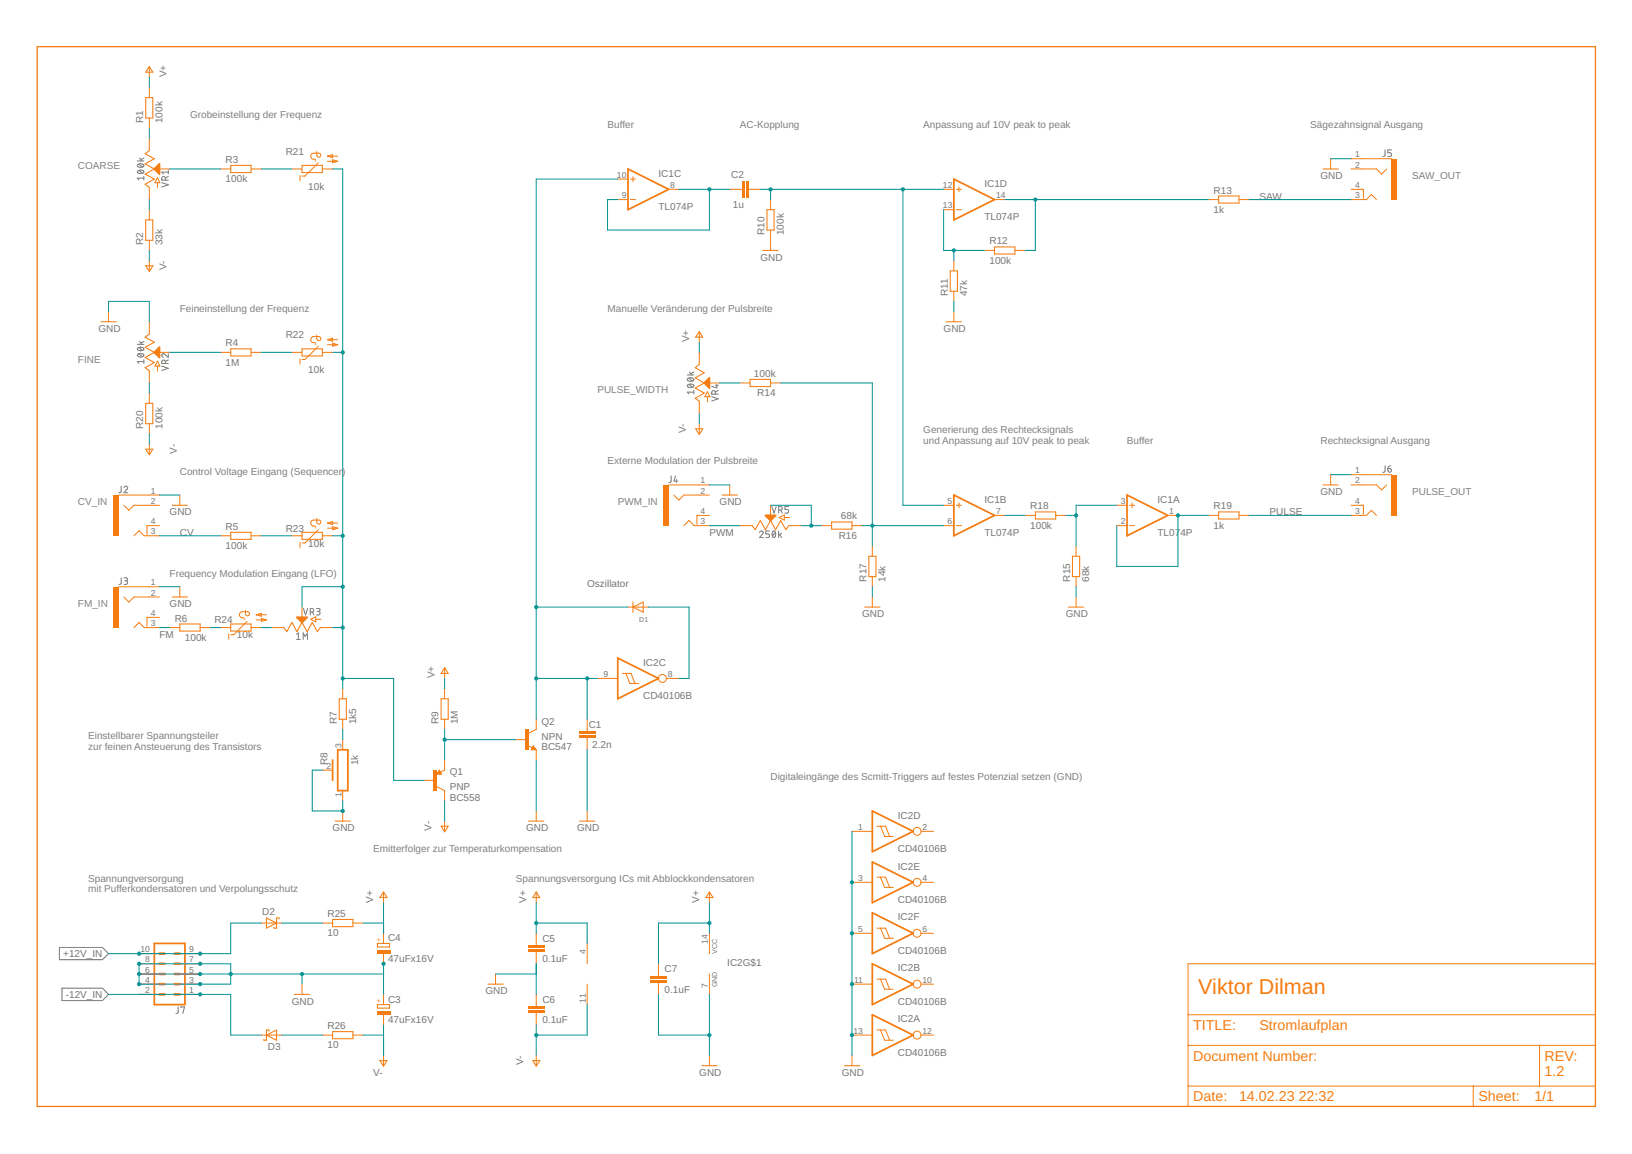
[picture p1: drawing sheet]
<svg xmlns="http://www.w3.org/2000/svg" width="297mm" height="210mm" viewBox="0 0 297 210" stroke-linecap="round" stroke-linejoin="round" font-family="sans-serif">
<g fill="none" stroke="#757575" stroke-width=".18">
<path d="M25 29.3h1.2M25.1 31.1a.66 .66 0 0 1 1.1 .2 .65 .65 0 0 1-.7 .3 .65 .65 0 0 1-.5-.4zM25.1 29.9a.66 .66 0 0 1 1.1 .3 .65 .65 0 0 1-.7 .3 .65 .65 0 0 1-.5-.5zM25.3 31l.6 .5M25.3 29.8l.6 .6M25.4 28.7l.4 .6M26.2 32.4h-1.2l.3 .3M26.2 32.1v.6M26.2 28.7l-.6 .3M29.4 33.2l1.2 .4-1.2 .4M30.1 32.8l-.1-.6h-.4l-.2 .6h1.2M30.6 32.1l-.5 .3"/>
<path d="M30.6 31.3h-1.2l.3 .3M30.6 31v.6M252.1 27.3v1l-.4 .1M253.3 27.3h-.7v.5h.4a.34 .34 0 0 1 .3 .3 .34 .34 0 0 1-.3 .3h-.4M25 62.6h1.2M25 63.4a.74 .74 0 0 1 1.2 .1 .69 .69 0 0 1-1.2 0zM25.1 64.4a.77 .77 0 0 1 1.1 .2 .69 .69 0 0 1-1.2 0zM25.3 64.3l.6 .6M25.3 63.2l.6 .5M25.4 62.1l.4 .5M26.2 65.4v.7M26.2 65.8h-1.2l.3 .3"/>
<path d="M26.2 62.1l-.6 .3M29.4 66.6l1.2 .4-1.2 .4M30.1 66.1l-.1-.5h-.4l-.2 .5h1.2M30.6 64.3v.7l-.6-.6a.33 .33 0 0 0-.6 .1 .33 .33 0 0 0 .3 .5M30.6 65.5l-.5 .2M125.1 68.2h1.2M125.2 70a.65 .65 0 0 1 1.1 .3 .65 .65 0 0 1-.7 .2 .65 .65 0 0 1-.5-.4zM125.2 68.9a.65 .65 0 0 1 1.1 .2 .65 .65 0 0 1-.7 .3 .65 .65 0 0 1-.5-.5zM125.4 69.9l.6 .5M125.4 68.8l.6 .5M125.5 67.7l.4 .5M126.3 71.3h-1.2l.3 .3"/>
<path d="M126.3 71v.6M126.3 67.7l-.6 .3M129.5 72.2l1.2 .3-1.2 .4M130.2 71.7l-.1-.6h-.4l-.2 .6h1.2M130.2 70.1h.5M130.5 69.9v.6l-1-.2M130.7 71l-.5 .3M22.1 88.4l-.1 1.1-.3 .1M22.6 88.7a.33 .33 0 0 1 .4-.3 .33 .33 0 0 1 .1 .6l-.5 .6h.6M122.2 86.6l-.1 1-.3 .2M122.9 86.6l-.2 .9h.6M123.1 87.2v.6"/>
<path d="M138.2 96.9a.33 .33 0 0 1 .5-.3 .33 .33 0 0 1 .1 .5l-.6 .7h.7M140 96.6h-.6v.5h.4a.34 .34 0 0 1 .2 .3 .34 .34 0 0 1-.2 .4h-.4M140.5 92.1l.4 1.2 .4-1.2M140.7 96.7l.2-.1a.71 .71 0 0 1 0 1.2 .72 .72 0 0 1-.2-1.1zM141.1 96.9l-.5 .6M141.7 96.6v1.2M141.7 92.8l.6-.1v-.4l-.6-.2v1.2M141.9 97.2l.3 .6M142.1 92.8l.3 .5M142.2 97l-.5 .4M143.5 92.1h-.6v.6h.4a.33 .33 0 0 1 .2 .3 .33 .33 0 0 1-.2 .3h-.4M252.1 84.7v1l-.4 .2"/>
<path d="M252.6 85.3h.4a.33 .33 0 0 1 .3 .3 .33 .33 0 0 1-.4 .3 .33 .33 0 0 1-.3-.3zM253.1 84.7a.51 .51 0 0 0-.5 .6M22.1 105.1l-.1 1-.3 .2M22.6 105.1h.5l.1 .2-.1 .3h-.4M22.9 105.6l.3 .3v.3l-.6 .1M54 115.4l.3-.3v1.2M54 116.3h.7M55.2 116.3v-1.2l.4 .7 .4-.7v1.2M55.2 110.7l.4 1.2 .4-1.2M56.5 111.3l.5-.1 .1-.3-.2-.2h-.4v1.2M56.9 111.3l.2 .6M57.6 110.7h.5l.2 .2-.1 .2-.5 .1"/>
<path d="M57.9 111.2l.4 .3-.1 .2-.6 .2M32.4 183.2v1l-.4 .1M32.9 183.3v-.1h.7l-.3 1.1"/>
</g>
<path d="M10.8 172.3h7.8l1.1 1.2-1.1 1.1h-7.8zM11.3 179.7h7.3l1.1 1.2-1.1 1.1h-7.3z" fill="none" stroke="#757575" stroke-width=".19"/>
<path d="M26.5 17.8h1.3v3.7h-1.3zM27.2 27.4l-.8 .6 1.7 .9-1.7 .9 1.7 .9-1.7 1 1.7 .9-1.7 .9 .8 .6M42 30.1h3.7v1.3h-3.7zM18.4 58.5h2.7M26.5 40h1.3v3.7h-1.3zM27.2 60.8l-.8 .5 1.7 1-1.7 .9 1.7 .9-1.7 .9 1.7 1-1.7 .9 .8 .5M42 63.5h3.7v1.2h-3.7zM42 96.8h3.7v1.3h-3.7zM32.7 113.5h3.7v1.3h-3.7zM51.6 114.2l.6 .7 .9-1.7 .9 1.7 1-1.7 .9 1.7 .9-1.7 1 1.7 .5-.7M61.7 127.1h1.3v3.7h-1.3zM61 149.4h2.8" fill="none" stroke="#f57c10" stroke-width=".19"/>
<g fill="none" stroke="#f57c10" stroke-width=".18">
<path d="M27.2 15.9v1.9M27.2 21.5v1.8M27.2 25.2v2.2M27.2 34.1v2.2M27.2 38.1v1.9M28.7 32.3l.4 .9h-.9zM28.7 33.2v1M29 30.7h1.9M40.2 30.7h1.8M45.7 30.7h1.9M19.7 56.7v1.8M27.2 43.7v1.9"/>
<path d="M27.2 58.5v2.3M27.2 67.4v2.3M28.7 66.6v.9M28.7 65.7l.4 .9h-.9zM29 64.1h1.9M40.2 64.1h1.8M45.7 64.1h1.9M40.2 97.5h1.8M45.7 97.5h1.9M30.9 114.2h1.8M36.4 114.2h1.9M49.4 114.2h2.2"/>
<path d="M55 110.4v1.9M56.6 112.6l.9-.4v.9zM57.5 112.6h.9M58.3 114.2h2.2M62.4 125.3v1.8M62.4 130.8v1.9M62.4 134.5v1.9M58.7 140.1h1.8M62.4 143.8v1.8M62.4 147.5v1.9M79.4 143.1l1.5 .7M79.7 140.7v.1"/>
<path d="M79.8 140.6v.1M79.8 140.5l.2 .3M79.9 140.4l.2 .4M80 140.3l.2 .5M80 140.1l.4 .7h-1zM80.9 140.1l-1.5 .7"/>
</g>
<g fill="#f57c10" stroke="#f57c10" stroke-width=".18">
<path d="M28 30.7l1.1-.9v1.9z" fill-rule="evenodd"/>
<path d="M28 64.1l1.1-1v2z" fill-rule="evenodd"/>
<path d="M54 112.2l2 .1-1 1z" fill-rule="evenodd"/>
</g>
<path d="M60.5 138.2v3.7M61.5 136.4h1.8v7.4h-1.8z" fill="none" stroke="#f57c10" stroke-width=".32"/>
<path d="M78.9 140.1h.5v3.7h-.5z" fill-rule="evenodd" fill="#f57c10"/>
<path d="M78.9 140.1h.5v3.7h-.5zM78.9 140.1v3.7h.5v-3.7z" fill="#f57c10"/>
<path d="M80.9 138.2v1.9M96 135.6l.9 .4M97 135.6l.6 .8h-.9zM97.6 132.7l-1.5 .7M77.2 141.9h1.9M80.9 143.8v1.8" fill="none" stroke="#f57c10" stroke-width=".18"/>
<path d="M97 136l.2 .2h-.3l.1-.4 .4 .5h-.5" fill="none" stroke="#f57c10" stroke-width=".19"/>
<path d="M95.6 132.7h.5v3.7h-.5z" fill-rule="evenodd" fill="#f57c10"/>
<path d="M95.6 132.7h.5v3.7h-.5zM95.6 132.7v3.7h.5v-3.7z" fill="#f57c10"/>
<g fill="none" stroke="#f57c10" stroke-width=".18">
<path d="M27.2 12.2v1.9M112.4 32.6h1.9M112.4 36.3h1.9M114.7 32.6h1M114.7 36.3h1M115.2 32.1v.9M121.7 34.4h1.8M140.3 36.3v1.8M171.7 34.4h1.9M171.7 38.1h1.9M174.1 34.4h.9M174.1 38.1h.9"/>
<path d="M174.5 34v.9M181 36.3h1.9M219.9 36.3h1.9M225.5 36.3h1.9M27.2 47.4v1.9M140.3 41.8v1.9M173.6 47.4v1.9M173.6 53v1.8M173.6 56.7v1.8M179.2 45.6h1.8M184.7 45.6h1.9M27.2 80.8v1.8"/>
<path d="M171.7 91.9h1.9M171.7 95.6h1.9M174.1 91.9h.9M174.1 95.6h.9M174.5 91.4v1M181 93.7h1.9M114.3 110.4h3.7M80.9 121.6v1.8M80.9 125.3v1.8M80.9 130.8v1.9M93.9 134.5h1.9M97.6 130.8v1.9"/>
<path d="M97.6 136.4v1.8M106.9 132.7v.4M106.9 134.2v.3M108.7 123.4h3.7M113.3 122.5h1.6l.7 1.8M113.9 122.5l.8 1.8h1.5M121.3 123.4h2.2M80.9 149.4v1.8M97.6 147.5v1.9"/>
<circle cx="120.6" cy="123.4" r=".72"/>
</g>
<path d="M114.3 30.7l7.4 3.7-7.4 3.7zM173.6 32.6l7.4 3.7-7.4 3.7zM173.6 90l7.4 3.7-7.4 3.8zM112.4 119.7l7.4 3.7-7.4 3.7z" fill="none" stroke="#f57c10" stroke-width=".32"/>
<g fill="none" stroke="#f57c10" stroke-width=".19">
<path d="M27.2 12.1l.6 1h-1.3zM139.6 38.1h1.3v3.7h-1.3zM221.8 35.6h3.7v1.3h-3.7zM26.5 48.3h1.3l-.6 1.1zM172.2 58.5h2.8M173 49.3h1.3v3.7h-1.3zM181 44.9h3.7v1.3h-3.7zM26.5 81.7h1.3l-.6 1zM115.2 110.4l1.9-.9v1.9zM115.2 109.5v1.9M80.3 127.1h1.3v3.7h-1.3zM80.9 121.5l.7 1h-1.3z"/>
<path d="M80.3 150.3h1.3l-.7 1zM96.2 149.4h2.8"/>
</g>
<path d="M105.4 133.2h3" fill="none" stroke="#f57c10" stroke-width=".38"/>
<path d="M105.4 133h3v.4h-3zM105.4 133v.4h3v-.4z" fill="#f57c10"/>
<path d="M105.4 134h3" fill="none" stroke="#f57c10" stroke-width=".38"/>
<path d="M105.4 133.8h3v.4h-3zM105.4 133.8v.4h3v-.4z" fill="#f57c10"/>
<path d="M134.7 34.4h.3M136.2 34.4h.3M106.9 130.8v1.9M106.9 134.5v1.9M106.9 147.5v1.9" fill="none" stroke="#f57c10" stroke-width=".18"/>
<path d="M105.5 149.4h2.8" fill="none" stroke="#f57c10" stroke-width=".19"/>
<path d="M136 33v2.9" fill="none" stroke="#f57c10" stroke-width=".38"/>
<path d="M135.8 33h.4v2.9h-.4zM135.8 33v2.9h.4v-2.9z" fill="#f57c10"/>
<path d="M135.2 33v2.9" fill="none" stroke="#f57c10" stroke-width=".38"/>
<path d="M135 33h.4v2.9h-.4zM135 33v2.9h.4v-2.9z" fill="#f57c10"/>
<g fill="none" stroke="#f57c10" stroke-width=".18">
<path d="M132.8 34.4h1.9M136.5 34.4h1.9M140.3 43.7v1.9M27.2 71.5v1.9M27.2 77.1v1.8M127.3 60.4v1.9M127.3 64.1v2.2M127.3 73v2.2M127.3 77.1v1.8M128.8 71.2l.4 1h-.9zM128.8 72.2v.9M129.1 69.7h1.9"/>
<path d="M134.7 69.7h1.8M140.3 69.7h1.8M21.6 90h5.6M22.5 91.9l1 .9 .9-.9h2.8M24.4 97.5l.9-1 .9 1h1M134.7 95.6h2.2M140.3 91.9v1.8M141.8 94.1l.9-.4v.9zM142.7 94.1h1M143.6 95.6h2.2M149.5 95.6h1.9M155.1 95.6h1.8"/>
<path d="M158.8 99.3v1.9M186.6 93.7h1.8M192.2 93.7h1.8M195.9 99.3v1.9M203.3 95.6h1.8M203.3 91.9h1.8M205.6 95.6h.9M205.6 91.9h.9M206.1 91.4v1M212.5 93.7h1.9M219.9 93.7h1.9M225.5 93.7h1.9"/>
<path d="M158.8 104.9v1.8M158.8 108.6v1.8M195.9 104.9v1.8M195.9 108.6v1.8M55 179v1.9M69.8 162.3v1.9M97.6 162.3v1.9M106.9 171.6v3.7M106.9 179v3.7M129.1 162.3v1.9M129.1 169.8v3.7M129.1 177.2v3.7"/>
<path d="M69.8 192v1.8M97.6 192v1.8M129.1 192v1.8"/>
</g>
<g fill="none" stroke="#f57c10" stroke-width=".19">
<path d="M138.9 45.6h2.7M26.5 73.4h1.3v3.7h-1.3zM126.6 78h1.3l-.6 1zM127.3 66.3l-.8 .6 1.7 .9-1.7 .9 1.7 1-1.7 .9 1.7 .9-1.7 .9 .8 .6M127.3 60.3l.6 1h-1.3zM136.5 69h3.8v1.3h-3.8zM136.9 95.6l.6 .8 .9-1.7 .9 1.7 1-1.7 .9 1.7 .9-1.7 .9 1.7 .6-.8M151.4 95h3.7v1.2h-3.7zM188.4 93.1h3.8v1.3h-3.8zM221.8 93.1h3.7v1.3h-3.7zM157.4 110.4h2.8M158.1 101.2h1.3v3.7h-1.3z"/>
<path d="M194.5 110.4h2.8M195.2 101.2h1.3v3.7h-1.3zM69.8 162.2l.6 1.1h-1.2zM97.6 162.2l.7 1.1h-1.3zM129.1 162.2l.7 1.1h-1.3zM53.6 180.9h2.8M69.2 192.9h1.2l-.6 1zM97 192.9h1.3l-.7 1zM127.7 193.8h2.8"/>
</g>
<g fill="#f57c10" stroke="#f57c10" stroke-width=".18">
<path d="M128.1 69.7l1.1-1v1.9z" fill-rule="evenodd"/>
<path d="M139.3 93.7l2 .1-1.1 1z" fill-rule="evenodd"/>
</g>
<path d="M205.1 90l7.4 3.7-7.4 3.8z" fill="none" stroke="#f57c10" stroke-width=".32"/>
<path d="M20.7 90h.9v7.5h-.9z" fill-rule="evenodd" fill="#f57c10"/>
<path d="M20.7 90h.9v7.5h-.9zM20.7 90v7.5h.9v-7.5z" fill="#f57c10"/>
<path d="M26.8 95.6h2.2M27.2 91.9h1.8M27.2 97.5h1.8M27.2 90h1.8M21.6 106.7h5.6M22.5 108.6l1 .9 .9-.9h2.8M24.4 114.2l.9-1 .9 1h1" fill="none" stroke="#f57c10" stroke-width=".18"/>
<path d="M26.8 95.6v1.6" fill="none" stroke="#f57c10" stroke-width=".19"/>
<path d="M20.7 106.7h.9v7.4h-.9z" fill-rule="evenodd" fill="#f57c10"/>
<path d="M20.7 106.7h.9v7.4h-.9zM20.7 106.7v7.4h.9v-7.4z" fill="#f57c10"/>
<path d="M121.7 88.2h5.6M122.6 90l.9 1 1-1h2.8M124.5 95.6l.9-.9 .9 .9h1M26.8 112.3h2.2M27.2 108.6h1.8M27.2 114.2h1.8M27.2 106.7h1.8" fill="none" stroke="#f57c10" stroke-width=".18"/>
<path d="M26.8 112.3v1.6" fill="none" stroke="#f57c10" stroke-width=".19"/>
<path d="M120.8 88.2h.9v7.4h-.9z" fill-rule="evenodd" fill="#f57c10"/>
<path d="M120.8 88.2h.9v7.4h-.9zM120.8 88.2v7.4h.9v-7.4z" fill="#f57c10"/>
<path d="M247.8 36.3h.9l.9-.9 .9 .9M247.8 30.7h2.7l1 1 .9-1M247.8 28.9h5.5M126.9 93.7h2.2M127.3 90h1.8M127.3 95.6h1.8M127.3 88.2h1.8" fill="none" stroke="#f57c10" stroke-width=".18"/>
<path d="M126.9 93.7v1.7" fill="none" stroke="#f57c10" stroke-width=".19"/>
<path d="M253.3 28.9h1v7.4h-1z" fill-rule="evenodd" fill="#f57c10"/>
<path d="M253.3 28.9h1v7.4h-1zM253.3 28.9v7.4h1v-7.4z" fill="#f57c10"/>
<path d="M245.9 30.7h1.9M245.9 36.3h1.9M245.9 28.9h1.9M245.9 34.4h2.3M247.8 93.7h.9l.9-.9 .9 .9M247.8 88.2h2.7l1 .9 .9-.9M247.8 86.3h5.5" fill="none" stroke="#f57c10" stroke-width=".18"/>
<path d="M248.2 34.4v1.6" fill="none" stroke="#f57c10" stroke-width=".19"/>
<path d="M253.3 86.3h1v7.4h-1z" fill-rule="evenodd" fill="#f57c10"/>
<path d="M253.3 86.3h1v7.4h-1zM253.3 86.3v7.4h1v-7.4z" fill="#f57c10"/>
<g fill="none" stroke="#f57c10" stroke-width=".18">
<path d="M57.1 27.9a.56 .56 0 0 0-.6 .5 .56 .56 0 0 0 .6 .6M59.6 28.4h1.9M59.6 28.4l.9-.3v.6zM59.6 29.3h1.9M60.5 29.1l1 .2-1 .3zM242.2 28.9v1.8M32.7 90v1.9M132.8 88.2v1.8M242.2 86.3v1.9M245.9 88.2h1.9M245.9 93.7h1.9M245.9 86.3h1.9"/>
<path d="M245.9 91.9h2.3M32.7 106.7v1.9"/>
</g>
<path d="M240.8 30.7h2.8M31.3 91.9h2.8M131.4 90h2.8M240.8 88.2h2.8M248.2 91.9v1.6M31.3 108.6h2.8" fill="none" stroke="#f57c10" stroke-width=".19"/>
<path d="M57.3 28.9l.2 .2-.1 .3z" fill-rule="evenodd" fill="#f57c10"/>
<path d="M57.3 28.9l.2 .2-.1 .3zM57.3 28.9l.1 .5 .1-.3z" fill="#f57c10"/>
<path d="M57.1 27.9h.9a.37 .37 0 0 1 .4 .3 .37 .37 0 0 1-.4 .4 .37 .37 0 0 1-.3-.4M57.1 29h.2" fill="none" stroke="#f57c10" stroke-width=".18"/>
<path d="M57.5 27.5l.2 .2z" fill-rule="evenodd" fill="#f57c10"/>
<path d="M57.5 27.5l.2 .2zM57.5 27.5l.2 .2z" fill="#f57c10"/>
<path d="M53.1 30.7h1.9M54.6 31.9v1M57.7 27.7v.5M57.9 29.6l-2.4 2.4h-.5M58.7 30.7h1.8M57.1 61.2a.56 .56 0 0 0-.6 .6 .56 .56 0 0 0 .6 .5M59.6 61.8h1.9M59.6 61.8l.9-.3v.6zM59.6 62.7h1.9M60.5 62.4l1 .3-1 .3z" fill="none" stroke="#f57c10" stroke-width=".18"/>
<path d="M55 30.1h3.7v1.3h-3.7z" fill="none" stroke="#f57c10" stroke-width=".19"/>
<path d="M57.3 62.3l.2 .2-.1 .3z" fill-rule="evenodd" fill="#f57c10"/>
<path d="M57.3 62.3l.2 .2-.1 .3zM57.3 62.3l.1 .5 .1-.3z" fill="#f57c10"/>
<path d="M57.1 61.2h.9a.37 .37 0 0 1 .4 .4 .37 .37 0 0 1-.4 .4 .37 .37 0 0 1-.3-.4M57.1 62.3h.2" fill="none" stroke="#f57c10" stroke-width=".18"/>
<path d="M57.5 60.9l.2 .1z" fill-rule="evenodd" fill="#f57c10"/>
<path d="M57.5 60.9l.2 .1zM57.5 60.9l.2 .1z" fill="#f57c10"/>
<path d="M53.1 64.1h1.9M54.6 65.3v.9M57.7 61v.6M57.9 63l-2.4 2.4h-.5M58.7 64.1h1.8M57.1 94.6a.55 .55 0 0 0-.6 .5 .55 .55 0 0 0 .6 .6M59.6 95.1h1.9M59.6 95.1l.9-.2v.5zM59.6 96.1h1.9M60.5 95.8l1 .3-1 .3z" fill="none" stroke="#f57c10" stroke-width=".18"/>
<path d="M55 63.5h3.7v1.2h-3.7z" fill="none" stroke="#f57c10" stroke-width=".19"/>
<path d="M57.3 95.7l.2 .1-.1 .3z" fill-rule="evenodd" fill="#f57c10"/>
<path d="M57.3 95.7l.2 .1-.1 .3zM57.3 95.7l.1 .4 .1-.3z" fill="#f57c10"/>
<path d="M57.1 94.6h.9a.37 .37 0 0 1 .4 .4 .37 .37 0 0 1-.4 .3 .37 .37 0 0 1-.3-.3M57.1 95.7h.2" fill="none" stroke="#f57c10" stroke-width=".18"/>
<path d="M57.5 94.3l.2 .1z" fill-rule="evenodd" fill="#f57c10"/>
<path d="M57.5 94.3l.2 .1zM57.5 94.3l.2 .1z" fill="#f57c10"/>
<path d="M53.1 97.5h1.9M54.6 98.7v.9M57.7 94.4v.6M57.9 96.4l-2.4 2.4h-.5M58.7 97.5h1.8M44.1 111.3a.55 .55 0 0 0-.5 .5 .55 .55 0 0 0 .5 .6M46.6 111.8h1.9M46.6 111.8l1-.3v.6zM46.6 112.8h1.9M47.6 112.5l.9 .3-.9 .2z" fill="none" stroke="#f57c10" stroke-width=".18"/>
<path d="M55 96.8h3.7v1.3h-3.7z" fill="none" stroke="#f57c10" stroke-width=".19"/>
<path d="M44.3 112.3l.3 .2-.2 .3z" fill-rule="evenodd" fill="#f57c10"/>
<path d="M44.3 112.3l.3 .2-.2 .3zM44.3 112.3l.1 .5 .2-.3z" fill="#f57c10"/>
<path d="M44.1 111.3h1a.37 .37 0 0 1 .3 .4 .37 .37 0 0 1-.4 .3 .37 .37 0 0 1-.3-.4M44.1 112.4h.2" fill="none" stroke="#f57c10" stroke-width=".18"/>
<path d="M44.5 111l.2 .1z" fill-rule="evenodd" fill="#f57c10"/>
<path d="M44.5 111l.2 .1zM44.5 111l.2 .1z" fill="#f57c10"/>
<g fill="none" stroke="#f57c10" stroke-width=".18">
<path d="M40.2 114.2h1.8M41.6 115.3v1M44.7 111.1v.5M45 113l-2.5 2.4h-.5M45.7 114.2h1.9M155.1 151.2h3.7M159.6 150.3h1.6l.7 1.8M159.6 159.6h1.6l.7 1.8M160.3 150.3l.7 1.8h1.6M160.3 159.6l.7 1.8h1.6M167.6 151.2h2.3M155.1 179h3.7"/>
<path d="M155.1 160.5h3.7M155.1 169.8h3.7M159.6 178.1h1.6l.7 1.8M159.6 168.8h1.6l.7 1.9M160.3 178.1l.7 1.8h1.6M160.3 168.8l.7 1.9h1.6M167.6 179h2.3M167.6 160.5h2.3M167.6 169.8h2.3M155.1 188.3h3.7M155.1 192v1.8M159.6 187.3h1.6l.7 1.9"/>
<path d="M160.3 187.3l.7 1.9h1.6M167.6 188.3h2.3"/>
<circle cx="166.9" cy="151.2" r=".72"/>
<circle cx="166.9" cy="169.8" r=".72"/>
<circle cx="166.9" cy="160.5" r=".72"/>
<circle cx="166.9" cy="179" r=".72"/>
<circle cx="166.9" cy="188.3" r=".72"/>
</g>
<path d="M42 113.5h3.7v1.3h-3.7zM68.7 182.7h2.2v.7h-2.2zM153.7 193.8h2.8" fill="none" stroke="#f57c10" stroke-width=".19"/>
<path d="M158.8 147.5l7.4 3.7-7.4 3.7zM158.8 156.8l7.4 3.7-7.4 3.7zM158.8 175.3l7.4 3.7-7.4 3.7zM158.8 166l7.4 3.8-7.4 3.7zM158.8 184.6l7.4 3.7-7.4 3.7z" fill="none" stroke="#f57c10" stroke-width=".32"/>
<path d="M68.6 183.9h2.4v.7h-2.4z" fill-rule="evenodd" fill="#f57c10"/>
<path d="M68.6 183.9h2.4v.7h-2.4zM68.6 183.9v.7h2.4v-.7z" fill="#f57c10"/>
<path d="M69.8 180.9v1.8M69.8 184.6v1.8" fill="none" stroke="#f57c10" stroke-width=".18"/>
<path d="M68.7 171.6h2.2v.7h-2.2z" fill="none" stroke="#f57c10" stroke-width=".19"/>
<path d="M68.6 172.8h2.4v.6h-2.4z" fill-rule="evenodd" fill="#f57c10"/>
<path d="M68.6 172.8h2.4v.6h-2.4zM68.6 172.8v.6h2.4v-.6z" fill="#f57c10"/>
<path d="M69.8 169.8v1.8M69.8 173.5v1.8M97.6 171.6v.4M97.6 173.1v.4" fill="none" stroke="#f57c10" stroke-width=".18"/>
<path d="M96.1 172.9h3" fill="none" stroke="#f57c10" stroke-width=".38"/>
<path d="M96.1 172.7h3v.4h-3zM96.1 172.7v.4h3v-.4z" fill="#f57c10"/>
<path d="M96.1 172.1h3" fill="none" stroke="#f57c10" stroke-width=".38"/>
<path d="M96.1 172h3v.3h-3zM96.1 172v.3h3v-.3z" fill="#f57c10"/>
<path d="M97.6 169.8v1.8M97.6 173.5v1.8M97.6 182.7v.4M97.6 184.2v.4" fill="none" stroke="#f57c10" stroke-width=".18"/>
<path d="M96.1 184h3" fill="none" stroke="#f57c10" stroke-width=".38"/>
<path d="M96.1 183.8h3v.4h-3zM96.1 183.8v.4h3v-.4z" fill="#f57c10"/>
<path d="M96.1 183.3h3" fill="none" stroke="#f57c10" stroke-width=".38"/>
<path d="M96.1 183.1h3v.4h-3zM96.1 183.1v.4h3v-.4z" fill="#f57c10"/>
<path d="M119.8 177.2v.3M119.8 178.6v.4M97.6 180.9v1.8M97.6 184.6v1.8" fill="none" stroke="#f57c10" stroke-width=".18"/>
<path d="M118.4 178.5h2.9" fill="none" stroke="#f57c10" stroke-width=".38"/>
<path d="M118.4 178.3h2.9v.3h-2.9zM118.4 178.3v.3h2.9v-.3z" fill="#f57c10"/>
<path d="M118.4 177.7h2.9" fill="none" stroke="#f57c10" stroke-width=".38"/>
<path d="M118.4 177.5h2.9v.4h-2.9zM118.4 177.5v.4h2.9v-.4z" fill="#f57c10"/>
<g fill="none" stroke="#f57c10" stroke-width=".18">
<path d="M25.3 175.3h3.7M25.3 173.5h3.7M25.3 177.2h3.7M25.3 179h3.7M32.7 175.3h3.7M32.7 173.5h3.7M32.7 177.2h3.7M32.7 179h3.7M47.6 167.9h3.7M58.7 167.9h1.8M64.2 167.9h1.9M90.2 177.2v1.8"/>
<path d="M119.8 175.3v1.9M119.8 179v1.9M216.2 175.3h74.2v26h-74.2zM25.3 180.9h3.7M32.7 180.9h3.7M47.6 188.3h3.7M58.7 188.3h1.8M64.2 188.3h1.9M216.2 190.1h74.2M216.2 197.5h74.2M216.2 184.6h74.2M268.1 197.5v3.8"/>
<path d="M280.2 190.1v7.4"/>
</g>
<path d="M48.5 167l1.8 .9-1.8 .9zM50.8 167.2v-.2h-.5v1.8h-.4v-.2M60.5 167.2h3.7v1.4h-3.7zM88.8 179h2.8M48.5 188.3l1.8-1v1.9zM49 187.5v-.2h-.5v1.9h-.5v-.2M60.5 187.6h3.7v1.3h-3.7z" fill="none" stroke="#f57c10" stroke-width=".19"/>
<path d="M6.8 8.5h283.6v192.8h-283.6z" fill="none" stroke="#f57c10" stroke-width=".23"/>
<path d="M28.1 171.6h5.6v11.1h-5.6z" fill="none" stroke="#f57c10" stroke-width=".32"/>
<path d="M29 177.2h1M29 175.3h1M29 173.5h1M29 179h1M31.8 177.2h.9M31.8 175.3h.9M31.8 173.5h.9M31.8 179h.9M29 180.9h1M31.8 180.9h.9" fill="none" stroke="#f57c10" stroke-width=".47"/>
<path d="M30.9 30.7h9.3M80.9 132.7v5.5M80.9 134.5h13" fill="none" stroke="#009292" stroke-width=".18"/>
<circle cx="80.9" cy="134.5" r=".38" fill="#009292"/>
<path d="M80.5 134.5a.4 .4 0 0 1 .8 0 .4 .4 0 0 1-.8 0zM80.5 134.5a.4 .4 0 0 0 .8 0 .4 .4 0 0 0-.8 0z" fill="#009292"/>
<path d="M19.7 56.7v-1.9h7.5v3.7M58.7 140.1h-1.9v7.4h5.6v-1.9" fill="none" stroke="#009292" stroke-width=".18"/>
<circle cx="62.4" cy="147.5" r=".38" fill="#009292"/>
<path d="M62 147.5a.4 .4 0 0 1 .8 0 .4 .4 0 0 1-.8 0zM62 147.5a.4 .4 0 0 0 .8 0 .4 .4 0 0 0-.8 0z" fill="#009292"/>
<path d="M173.6 54.8v1.9M158.8 106.7v1.9M195.9 106.7v1.9M97.6 138.2v9.3M106.9 136.4v11.1M119.8 180.9v7.4h9.3M129.1 180.9v11.1" fill="none" stroke="#009292" stroke-width=".18"/>
<circle cx="129.1" cy="188.3" r=".38" fill="#009292"/>
<path d="M128.7 188.3a.4 .4 0 0 1 .8 0 .4 .4 0 0 1-.8 0zM128.7 188.3a.4 .4 0 0 0 .8 0 .4 .4 0 0 0-.8 0z" fill="#009292"/>
<path d="M25.3 175.3h16.7v3.7h-16.7zM25.3 177.2h44.5M55 177.2v1.8M69.8 175.3v5.6" fill="none" stroke="#009292" stroke-width=".18"/>
<g fill="#009292">
<circle cx="42" cy="177.2" r=".38"/>
<circle cx="55" cy="177.2" r=".38"/>
<circle cx="69.8" cy="175.3" r=".38"/>
<circle cx="36.4" cy="179" r=".38"/>
<circle cx="36.4" cy="175.3" r=".38"/>
<circle cx="36.4" cy="177.2" r=".38"/>
<circle cx="25.3" cy="175.3" r=".38"/>
<circle cx="25.3" cy="177.2" r=".38"/>
<circle cx="25.3" cy="179" r=".38"/>
</g>
<g fill="#009292">
<path d="M41.6 177.2a.4 .4 0 0 1 .8 0 .4 .4 0 0 1-.8 0zM41.6 177.2a.4 .4 0 0 0 .8 0 .4 .4 0 0 0-.8 0z"/>
<path d="M54.6 177.2a.4 .4 0 0 1 .8 0 .4 .4 0 0 1-.8 0zM54.6 177.2a.38 .38 0 0 0 .7 0 .38 .38 0 0 0-.7 0z"/>
<path d="M69.4 175.3a.4 .4 0 0 1 .8 0 .4 .4 0 0 1-.8 0zM69.4 175.3a.4 .4 0 0 0 .8 0 .4 .4 0 0 0-.8 0z"/>
<path d="M36 179a.4 .4 0 0 1 .8 0 .4 .4 0 0 1-.8 0zM36 179a.4 .4 0 0 0 .8 0 .4 .4 0 0 0-.8 0z"/>
<path d="M36 175.3a.4 .4 0 0 1 .8 0 .4 .4 0 0 1-.8 0zM36 175.3a.4 .4 0 0 0 .8 0 .4 .4 0 0 0-.8 0z"/>
<path d="M36 177.2a.4 .4 0 0 1 .8 0 .4 .4 0 0 1-.8 0zM36 177.2a.4 .4 0 0 0 .8 0 .4 .4 0 0 0-.8 0z"/>
<path d="M24.9 175.3a.4 .4 0 0 1 .8 0 .4 .4 0 0 1-.8 0zM24.9 175.3a.4 .4 0 0 0 .8 0 .4 .4 0 0 0-.8 0z"/>
<path d="M24.9 177.2a.4 .4 0 0 1 .8 0 .4 .4 0 0 1-.8 0zM24.9 177.2a.4 .4 0 0 0 .8 0 .4 .4 0 0 0-.8 0z"/>
<path d="M24.9 179a.4 .4 0 0 1 .8 0 .4 .4 0 0 1-.8 0zM24.9 179a.4 .4 0 0 0 .8 0 .4 .4 0 0 0-.8 0z"/>
</g>
<path d="M242.2 28.9h3.7M29 90h3.7M129.1 88.2h3.7M242.2 86.3h3.7M29 106.7h3.7M155.1 151.2v40.8" fill="none" stroke="#009292" stroke-width=".18"/>
<g fill="#009292">
<circle cx="155.1" cy="188.3" r=".38"/>
<circle cx="155.1" cy="179" r=".38"/>
<circle cx="155.1" cy="160.5" r=".38"/>
<circle cx="155.1" cy="169.8" r=".38"/>
</g>
<g fill="#009292">
<path d="M154.7 188.3a.38 .38 0 0 1 .7 0 .38 .38 0 0 1-.7 0zM154.7 188.3a.38 .38 0 0 0 .7 0 .38 .38 0 0 0-.7 0z"/>
<path d="M154.7 179a.38 .38 0 0 1 .7 0 .38 .38 0 0 1-.7 0zM154.7 179a.38 .38 0 0 0 .7 0 .38 .38 0 0 0-.7 0z"/>
<path d="M154.7 160.5a.38 .38 0 0 1 .7 0 .38 .38 0 0 1-.7 0zM154.7 160.5a.38 .38 0 0 0 .7 0 .38 .38 0 0 0-.7 0z"/>
<path d="M154.7 169.8a.38 .38 0 0 1 .7 0 .38 .38 0 0 1-.7 0zM154.7 169.8a.38 .38 0 0 0 .7 0 .38 .38 0 0 0-.7 0z"/>
</g>
<path d="M60.5 30.7h1.9v94.6M30.9 64.1h9.3M60.5 64.1h1.9M29 97.5h11.2M60.5 97.5h1.9M29 114.2h1.9M60.5 114.2h1.9M62.4 106.7h-7.4v3.7M62.4 123.4h9.2v18.5h5.6M90.2 177.2h7.4M97.6 175.3v5.6" fill="none" stroke="#009292" stroke-width=".18"/>
<g fill="#009292">
<circle cx="62.4" cy="123.4" r=".38"/>
<circle cx="62.4" cy="64.1" r=".38"/>
<circle cx="62.4" cy="97.5" r=".38"/>
<circle cx="62.4" cy="106.7" r=".38"/>
<circle cx="62.4" cy="114.2" r=".38"/>
</g>
<g fill="#009292">
<path d="M62 123.4a.4 .4 0 0 1 .8 0 .4 .4 0 0 1-.8 0zM62 123.4a.4 .4 0 0 0 .8 0 .4 .4 0 0 0-.8 0z"/>
<path d="M62 64.1a.4 .4 0 0 1 .8 0 .4 .4 0 0 1-.8 0zM62 64.1a.4 .4 0 0 0 .8 0 .4 .4 0 0 0-.8 0z"/>
<path d="M62 97.5a.4 .4 0 0 1 .8 0 .4 .4 0 0 1-.8 0zM62 97.5a.4 .4 0 0 0 .8 0 .4 .4 0 0 0-.8 0z"/>
<path d="M62 106.7a.4 .4 0 0 1 .8 0 .4 .4 0 0 1-.8 0zM62 106.7a.4 .4 0 0 0 .8 0 .4 .4 0 0 0-.8 0z"/>
<path d="M62 114.2a.4 .4 0 0 1 .8 0 .4 .4 0 0 1-.8 0zM62 114.2a.4 .4 0 0 0 .8 0 .4 .4 0 0 0-.8 0z"/>
</g>
<path d="M27.2 14.1v1.8M127.3 62.3v1.8M80.9 123.4v1.9M129.1 164.2v5.6" fill="none" stroke="#009292" stroke-width=".18"/>
<circle cx="129.1" cy="167.9" r=".38" fill="#009292"/>
<path d="M128.7 167.9a.4 .4 0 0 1 .8 0 .4 .4 0 0 1-.8 0zM128.7 167.9a.4 .4 0 0 0 .8 0 .4 .4 0 0 0-.8 0z" fill="#009292"/>
<path d="M97.6 167.9h9.3v3.7M97.6 164.2v5.6M129.1 167.9h-9.3v7.4" fill="none" stroke="#009292" stroke-width=".18"/>
<circle cx="97.6" cy="167.9" r=".38" fill="#009292"/>
<path d="M97.2 167.9a.4 .4 0 0 1 .8 0 .4 .4 0 0 1-.8 0zM97.2 167.9a.4 .4 0 0 0 .8 0 .4 .4 0 0 0-.8 0z" fill="#009292"/>
<path d="M27.2 45.6v1.8M27.2 78.9v1.9M127.3 75.2v1.9M80.9 145.6v3.8M66.1 167.9h3.7M69.8 164.2v5.6M66.1 188.3h3.7M69.8 186.4v5.6M97.6 186.4v5.6M106.9 182.7v5.6h-9.3" fill="none" stroke="#009292" stroke-width=".18"/>
<circle cx="97.6" cy="188.3" r=".38" fill="#009292"/>
<path d="M97.2 188.3a.4 .4 0 0 1 .8 0 .4 .4 0 0 1-.8 0zM97.2 188.3a.4 .4 0 0 0 .8 0 .4 .4 0 0 0-.8 0z" fill="#009292"/>
<path d="M112.4 32.6h-14.8v98.2M97.6 110.4h16.7M118 110.4h7.4v13h-1.9M97.6 123.4h11.1M106.9 123.4v7.4" fill="none" stroke="#009292" stroke-width=".18"/>
<g fill="#009292">
<circle cx="97.6" cy="110.4" r=".38"/>
<circle cx="97.6" cy="123.4" r=".38"/>
<circle cx="106.9" cy="123.4" r=".38"/>
</g>
<g fill="#009292">
<path d="M97.2 110.4a.4 .4 0 0 1 .8 0 .4 .4 0 0 1-.8 0zM97.2 110.4a.4 .4 0 0 0 .8 0 .4 .4 0 0 0-.8 0z"/>
<path d="M97.2 123.4a.4 .4 0 0 1 .8 0 .4 .4 0 0 1-.8 0zM97.2 123.4a.4 .4 0 0 0 .8 0 .4 .4 0 0 0-.8 0z"/>
<path d="M106.5 123.4a.4 .4 0 0 1 .8 0 .4 .4 0 0 1-.8 0zM106.5 123.4a.4 .4 0 0 0 .8 0 .4 .4 0 0 0-.8 0z"/>
</g>
<path d="M171.7 38.1v7.5h7.5M173.6 45.6v1.8" fill="none" stroke="#009292" stroke-width=".18"/>
<circle cx="173.6" cy="45.6" r=".38" fill="#009292"/>
<path d="M173.2 45.6a.4 .4 0 0 1 .8 0 .4 .4 0 0 1-.8 0zM173.2 45.6a.4 .4 0 0 0 .8 0 .4 .4 0 0 0-.8 0z" fill="#009292"/>
<path d="M182.9 36.3h37M188.4 36.3v9.3h-1.8" fill="none" stroke="#009292" stroke-width=".18"/>
<circle cx="188.4" cy="36.3" r=".38" fill="#009292"/>
<path d="M188.1 36.3a.38 .38 0 0 1 .7 0 .38 .38 0 0 1-.7 0zM188.1 36.3a.38 .38 0 0 0 .7 0 .38 .38 0 0 0-.7 0z" fill="#009292"/>
<path d="M138.4 34.4h33.3M140.3 34.4v1.9M164.3 34.4v57.5h7.4" fill="none" stroke="#009292" stroke-width=".18"/>
<g fill="#009292">
<circle cx="140.3" cy="34.4" r=".38"/>
<circle cx="164.3" cy="34.4" r=".38"/>
</g>
<g fill="#009292">
<path d="M139.9 34.4a.38 .38 0 0 1 .7 0 .38 .38 0 0 1-.7 0zM139.9 34.4a.38 .38 0 0 0 .7 0 .38 .38 0 0 0-.7 0z"/>
<path d="M164 34.4a.38 .38 0 0 1 .7 0 .38 .38 0 0 1-.7 0zM164 34.4a.38 .38 0 0 0 .7 0 .38 .38 0 0 0-.7 0z"/>
</g>
<path d="M123.5 34.4h9.3M129.1 34.4v7.4h-18.5v-5.5h1.8" fill="none" stroke="#009292" stroke-width=".18"/>
<circle cx="129.1" cy="34.4" r=".38" fill="#009292"/>
<path d="M128.7 34.4a.4 .4 0 0 1 .8 0 .4 .4 0 0 1-.8 0zM128.7 34.4a.4 .4 0 0 0 .8 0 .4 .4 0 0 0-.8 0z" fill="#009292"/>
<path d="M227.4 36.3h18.5M140.3 91.9h7.4v3.7M145.8 95.6h3.7" fill="none" stroke="#009292" stroke-width=".18"/>
<circle cx="147.7" cy="95.6" r=".38" fill="#009292"/>
<path d="M147.3 95.6a.38 .38 0 0 1 .7 0 .38 .38 0 0 1-.7 0zM147.3 95.6a.38 .38 0 0 0 .7 0 .38 .38 0 0 0-.7 0z" fill="#009292"/>
<path d="M142.1 69.7h16.7v29.6M156.9 95.6h14.8" fill="none" stroke="#009292" stroke-width=".18"/>
<circle cx="158.8" cy="95.6" r=".38" fill="#009292"/>
<path d="M158.4 95.6a.4 .4 0 0 1 .8 0 .4 .4 0 0 1-.8 0zM158.4 95.6a.4 .4 0 0 0 .8 0 .4 .4 0 0 0-.8 0z" fill="#009292"/>
<path d="M131 69.7h3.7M182.9 93.7h3.7M194 93.7h1.9M203.3 91.9h-7.4v7.4" fill="none" stroke="#009292" stroke-width=".18"/>
<circle cx="195.9" cy="93.7" r=".38" fill="#009292"/>
<path d="M195.5 93.7a.38 .38 0 0 1 .7 0 .38 .38 0 0 1-.7 0zM195.5 93.7a.38 .38 0 0 0 .7 0 .38 .38 0 0 0-.7 0z" fill="#009292"/>
<path d="M219.9 93.7h-5.5v9.3h-11.1v-7.4" fill="none" stroke="#009292" stroke-width=".18"/>
<circle cx="214.4" cy="93.7" r=".38" fill="#009292"/>
<path d="M214 93.7a.4 .4 0 0 1 .8 0 .4 .4 0 0 1-.8 0zM214 93.7a.4 .4 0 0 0 .8 0 .4 .4 0 0 0-.8 0z" fill="#009292"/>
<path d="M27.2 23.3v1.9M27.2 36.3v1.8M47.6 30.7h5.5M27.2 69.7v1.8M47.6 64.1h5.5M47.6 97.5h5.5M129.1 95.6h5.6M227.4 93.7h18.5M38.3 114.2h1.9M47.6 114.2h1.8M62.4 132.7v1.8M47.6 167.9h-5.6v5.6h-16.7" fill="none" stroke="#009292" stroke-width=".18"/>
<circle cx="36.4" cy="173.5" r=".38" fill="#009292"/>
<path d="M36 173.5a.4 .4 0 0 1 .8 0 .4 .4 0 0 1-.8 0zM36 173.5a.4 .4 0 0 0 .8 0 .4 .4 0 0 0-.8 0z" fill="#009292"/>
<path d="M19.7 173.5h5.6" fill="none" stroke="#009292" stroke-width=".18"/>
<circle cx="25.3" cy="173.5" r=".38" fill="#009292"/>
<path d="M24.9 173.5a.4 .4 0 0 1 .8 0 .4 .4 0 0 1-.8 0zM24.9 173.5a.4 .4 0 0 0 .8 0 .4 .4 0 0 0-.8 0z" fill="#009292"/>
<path d="M19.7 180.9h22.3v7.4h5.6" fill="none" stroke="#009292" stroke-width=".18"/>
<circle cx="36.4" cy="180.9" r=".38" fill="#009292"/>
<path d="M36 180.9a.4 .4 0 0 1 .8 0 .4 .4 0 0 1-.8 0zM36 180.9a.4 .4 0 0 0 .8 0 .4 .4 0 0 0-.8 0z" fill="#009292"/>
<path d="M51.3 167.9h7.4M51.3 188.3h7.4" fill="none" stroke="#009292" stroke-width=".18"/>
<text font-size="3.9" fill="#f57c10" x="218.1" y="180.9">Viktor Dilman</text>
<g font-size="2.6" fill="#f57c10">
<text x="217.2" y="187.4">TITLE:</text>
<text x="229.2" y="187.4">Stromlaufplan</text>
<text x="217.2" y="192.9">Document Number:</text>
<text x="281.1" y="195.7">1.2</text>
<text x="281.1" y="192.9">REV:</text>
<text x="217.2" y="200.3">Date:</text>
<text x="225.5" y="200.3">14.02.23</text>
<text x="236.4" y="200.3">22:32</text>
<text x="269.1" y="200.3">Sheet:</text>
<text x="279.3" y="200.3">1/1</text>
</g>
<g font-size="1.8" fill="#757575">
<text x="30.3" y="14.1" transform="rotate(-90 30.3 14.1)">V+</text>
<text x="26.1" y="22.4" transform="rotate(-90 26.1 22.4)">R1</text>
<text x="29.6" y="22.4" transform="rotate(-90 29.6 22.4)">100k</text>
<text x="41.1" y="29.6">R3</text>
<text x="52" y="28.1">R21</text>
<text x="41.1" y="33.1">100k</text>
<text x="56.1" y="34.5">10k</text>
<text x="119.9" y="32.1">IC1C</text>
<text x="133.1" y="32.3">C2</text>
<text x="179.2" y="34">IC1D</text>
<text x="220.9" y="35.2">R13</text>
<text x="240.3" y="32.6">GND</text>
<text x="119.9" y="38.1">TL074P</text>
<text x="133.4" y="37.9">1u</text>
<text x="179.2" y="40">TL074P</text>
<text x="220.9" y="38.7">1k</text>
<text x="229.2" y="36.3">SAW</text>
<text x="26.1" y="44.6" transform="rotate(-90 26.1 44.6)">R2</text>
<text x="29.6" y="44.6" transform="rotate(-90 29.6 44.6)">33k</text>
<text x="138.4" y="47.4">GND</text>
<text x="139.1" y="42.8" transform="rotate(-90 139.1 42.8)">R10</text>
<text x="142.7" y="42.8" transform="rotate(-90 142.7 42.8)">100k</text>
<text x="180.1" y="48">100k</text>
<text x="180.1" y="44.5">R12</text>
<text x="30.3" y="49.1" transform="rotate(-90 30.3 49.1)">V-</text>
<text x="172.5" y="53.9" transform="rotate(-90 172.5 53.9)">R11</text>
<text x="176" y="53.9" transform="rotate(-90 176 53.9)">47k</text>
<text x="17.9" y="60.4">GND</text>
<text x="41.1" y="63">R4</text>
<text x="52" y="61.5">R22</text>
<text x="125.4" y="62.2" transform="rotate(-90 125.4 62.2)">V+</text>
<text x="171.8" y="60.4">GND</text>
<text x="41.1" y="66.5">1M</text>
<text x="56.1" y="67.9">10k</text>
<text x="137.2" y="68.5">100k</text>
<text x="26.1" y="78" transform="rotate(-90 26.1 78)">R20</text>
<text x="29.6" y="78" transform="rotate(-90 29.6 78)">100k</text>
<text x="137.8" y="72">R14</text>
<text x="32.2" y="82.5" transform="rotate(-90 32.2 82.5)">V-</text>
<text x="124.9" y="78.8" transform="rotate(-90 124.9 78.8)">V-</text>
<text x="30.9" y="93.8">GND</text>
<text x="131" y="91.9">GND</text>
<text x="153.1" y="94.5">68k</text>
<text x="179.2" y="91.4">IC1B</text>
<text x="187.5" y="92.7">R18</text>
<text x="210.7" y="91.4">IC1A</text>
<text x="220.9" y="92.7">R19</text>
<text x="231.1" y="93.8">PULSE</text>
<text x="240.3" y="90">GND</text>
<text x="32.7" y="97.5">CV</text>
<text x="41.1" y="99.9">100k</text>
<text x="41.1" y="96.4">R5</text>
<text x="52" y="96.7">R23</text>
<text x="56.1" y="99.4">10k</text>
<text x="129.1" y="97.5">PWM</text>
<text x="152.7" y="98">R16</text>
<text x="179.2" y="97.5">TL074P</text>
<text x="187.5" y="96.2">100k</text>
<text x="210.7" y="97.5">TL07</text>
<text x="214.8" y="97.5">4P</text>
<text x="220.9" y="96.2">1k</text>
<text x="106.9" y="106.7">Oszillator</text>
<text x="157.7" y="105.8" transform="rotate(-90 157.7 105.8)">R17</text>
<text x="161.2" y="105.8" transform="rotate(-90 161.2 105.8)">14k</text>
<text x="194.8" y="105.8" transform="rotate(-90 194.8 105.8)">R15</text>
<text x="198.3" y="105.8" transform="rotate(-90 198.3 105.8)">68k</text>
<text x="30.9" y="110.4">GND</text>
<text x="31.8" y="113">R6</text>
<text x="39" y="113.4">R24</text>
<text x="156.9" y="112.3">GND</text>
<text x="194" y="112.3">GND</text>
<text x="29" y="116">FM</text>
<text x="33.7" y="116.6">100k</text>
<text x="43.1" y="116.1">10k</text>
<text x="79.1" y="123.4" transform="rotate(-90 79.1 123.4)">V+</text>
<text x="117.1" y="121.1">IC2C</text>
<text x="61.3" y="131.8" transform="rotate(-90 61.3 131.8)">R7</text>
<text x="64.8" y="131.8" transform="rotate(-90 64.8 131.8)">1k5</text>
<text x="79.8" y="131.8" transform="rotate(-90 79.8 131.8)">R9</text>
<text x="83.3" y="131.8" transform="rotate(-90 83.3 131.8)">1M</text>
<text x="98.6" y="131.8">Q2</text>
<text x="117.1" y="127.1">CD40106B</text>
<text x="98.5" y="136.4">BC547</text>
<text x="98.6" y="134.6">NPN</text>
<text x="107.1" y="132.4">C1</text>
<text x="107.8" y="136.1">2.2n</text>
<text x="59.6" y="139.2" transform="rotate(-90 59.6 139.2)">R8</text>
<text x="65.2" y="139.2" transform="rotate(-90 65.2 139.2)">1k</text>
<text x="81.9" y="143.7">PNP</text>
<text x="81.9" y="141">Q1</text>
<text x="81.9" y="145.7">BC558</text>
<text x="163.4" y="148.9">IC2D</text>
<text x="60.5" y="151.2">GND</text>
<text x="78.5" y="151.1" transform="rotate(-90 78.5 151.1)">V-</text>
<text x="95.8" y="151.2">GND</text>
<text x="105" y="151.2">GND</text>
<text x="163.4" y="154.9">CD40106B</text>
<text x="163.4" y="158.2">IC2E</text>
<text x="47.7" y="166.5">D2</text>
<text x="59.6" y="166.8">R25</text>
<text x="67.9" y="164.2" transform="rotate(-90 67.9 164.2)">V+</text>
<text x="95.8" y="164.2" transform="rotate(-90 95.8 164.2)">V+</text>
<text x="127.3" y="164.2" transform="rotate(-90 127.3 164.2)">V+</text>
<text x="163.4" y="164.2">CD40106B</text>
<text x="163.4" y="167.4">IC2F</text>
<text x="59.6" y="170.3">10</text>
<text x="70.6" y="171.2">C4</text>
<text x="98.7" y="171.3">C5</text>
<text x="163.4" y="173.5">CD40106B</text>
<text x="11.5" y="174.1">+12V_IN</text>
<text x="70.6" y="175">47uFx16V</text>
<text x="98.7" y="175">0.1uF</text>
<text x="121" y="176.9">C7</text>
<text x="132.4" y="175.8">IC2G$1</text>
<text x="163.4" y="176.7">IC2B</text>
<text x="12" y="181.5">-12V_IN</text>
<text x="53.1" y="182.7">GND</text>
<text x="70.6" y="182.4">C3</text>
<text x="88.3" y="180.9">GND</text>
<text x="98.7" y="182.4">C6</text>
<text x="121" y="180.6">0.1uF</text>
<text x="163.4" y="182.7">CD40106B</text>
<text x="163.4" y="186">IC2A</text>
<text x="48.8" y="191">D3</text>
<text x="59.6" y="190.7">10</text>
<text x="59.6" y="187.2">R26</text>
<text x="70.6" y="186.1">47uFx16V</text>
<text x="98.7" y="186.2">0.1uF</text>
<text x="163.4" y="192">CD40106B</text>
<text x="67.9" y="195.7">V-</text>
<text x="95.2" y="193.7" transform="rotate(-90 95.2 193.7)">V-</text>
<text x="127.3" y="195.7">GND</text>
<text x="153.2" y="195.7">GND</text>
</g>
<g font-size="1.8" fill="#808080">
<text x="34.6" y="21.5">Grobeinstellung der Frequenz</text>
<text x="110.6" y="23.3">Buffer</text>
<text x="134.7" y="23.3">AC-Kopplung</text>
<text x="168" y="23.3">Anpassung auf 10V peak to peak</text>
<text x="238.5" y="23.3">Sägezahnsignal Ausgang</text>
<text x="14.2" y="30.7">COARSE</text>
<text x="257" y="32.6">SAW_OUT</text>
<text x="32.7" y="56.7">Feineinstellung der Frequenz</text>
<text x="110.6" y="56.7">Manuelle Veränderung der Pulsbreite</text>
<text x="14.2" y="65.9">FINE</text>
<text x="108.7" y="71.5">PULSE_WIDTH</text>
<text x="168" y="78.8">Generierung des Rechtecksignals</text>
<text x="168" y="80.8">und Anpassung auf 10V peak to peak</text>
<text x="205.1" y="80.8">Buffer</text>
<text x="240.3" y="80.8">Rechtecksignal Ausgang</text>
<text x="32.7" y="86.3">Control Voltage Eingang (Sequencer)</text>
<text x="110.6" y="84.5">Externe Modulation der Pulsbreite</text>
<text x="14.2" y="91.9">CV_IN</text>
<text x="112.4" y="91.9">PWM_IN</text>
<text x="257" y="90">PULSE_OUT</text>
<text x="30.9" y="104.9">Frequency Modulation Eingang (LFO)</text>
<text x="14.2" y="110.4">FM_IN</text>
<text x="16" y="134.4">Einstellbarer Spannungsteiler</text>
<text x="16" y="136.4">zur feinen Ansteuerung des Transistors</text>
<text x="140.2" y="141.9">Digitaleingänge des Scmitt-Triggers auf festes Potenzial setzen (GND)</text>
<text x="67.9" y="154.9">Emitterfolger zur Temperaturkompensation</text>
<text x="16" y="160.4">Spannungversorgung</text>
<text x="93.9" y="160.5">Spannungsversorgung ICs mit Abblockkondensatoren</text>
<text x="16" y="162.3">mit Pufferkondensatoren und Verpolungsschutz</text>
</g>
<g font-size="1.6" fill="#757575">
<text x="246.6" y="28.6">1</text>
<text x="112.3" y="32.3">10</text>
<text x="122" y="34.2">8</text>
<text x="171.6" y="34.2">12</text>
<text x="246.6" y="30.5">2</text>
<text x="246.6" y="34.2">4</text>
<text x="113.2" y="36">9</text>
<text x="171.6" y="37.9">13</text>
<text x="181.3" y="36">14</text>
<text x="246.6" y="36">3</text>
<text x="27.4" y="89.8">1</text>
<text x="127.5" y="89.8">2</text>
<text x="127.5" y="87.9">1</text>
<text x="246.6" y="87.9">2</text>
<text x="246.6" y="86.1">1</text>
<text x="27.4" y="91.6">2</text>
<text x="27.4" y="95.3">4</text>
<text x="127.5" y="95.3">3</text>
<text x="127.5" y="93.5">4</text>
<text x="172.5" y="95.3">6</text>
<text x="172.5" y="91.6">5</text>
<text x="181.3" y="93.5">7</text>
<text x="204" y="95.3">2</text>
<text x="204" y="91.6">3</text>
<text x="212.8" y="93.5">1</text>
<text x="246.6" y="93.5">3</text>
<text x="246.6" y="91.6">4</text>
<text x="27.4" y="97.2">3</text>
<text x="27.4" y="106.5">1</text>
<text x="27.4" y="108.3">2</text>
<text x="27.4" y="113.9">3</text>
<text x="27.4" y="112">4</text>
<text x="109.9" y="123.1">9</text>
<text x="121.6" y="123.1">8</text>
<text x="62.1" y="136.1" transform="rotate(-90 62.1 136.1)">3</text>
<text x="59.4" y="139.8">2</text>
<text x="62.1" y="144.9" transform="rotate(-90 62.1 144.9)">1</text>
<text x="156.2" y="151">1</text>
<text x="167.9" y="151">2</text>
<text x="156.2" y="160.2">3</text>
<text x="167.9" y="160.2">4</text>
<text x="25.6" y="173.2">10</text>
<text x="34.4" y="173.2">9</text>
<text x="106.6" y="173.6" transform="rotate(-90 106.6 173.6)">4</text>
<text x="128.9" y="171.7" transform="rotate(-90 128.9 171.7)">14</text>
<text x="156.2" y="169.5">5</text>
<text x="167.9" y="169.5">6</text>
<text x="26.4" y="175">8</text>
<text x="26.4" y="176.9">6</text>
<text x="26.4" y="178.8">4</text>
<text x="34.4" y="175">7</text>
<text x="34.4" y="176.9">5</text>
<text x="34.4" y="178.8">3</text>
<text x="128.9" y="179.7" transform="rotate(-90 128.9 179.7)">7</text>
<text x="155.4" y="178.8">11</text>
<text x="167.9" y="178.8">10</text>
<text x="26.4" y="180.6">2</text>
<text x="34.4" y="180.6">1</text>
<text x="106.6" y="182.4" transform="rotate(-90 106.6 182.4)">11</text>
<text x="155.3" y="188">13</text>
<text x="167.9" y="188">12</text>
</g>
<g font-size="1.3" fill="#757575">
<text x="116.3" y="113.2">D1</text>
<text x="130.5" y="173.5" transform="rotate(-90 130.5 173.5)">VCC</text>
<text x="130.5" y="179.6" transform="rotate(-90 130.5 179.6)">GND</text>
</g>
<g font-size="1.3" fill="#f57c10">
<text x="69.4" y="171.3" transform="rotate(-90 69.4 171.3)">+</text>
<text x="69.4" y="182.4" transform="rotate(-90 69.4 182.4)">+</text>
</g>
</svg>
